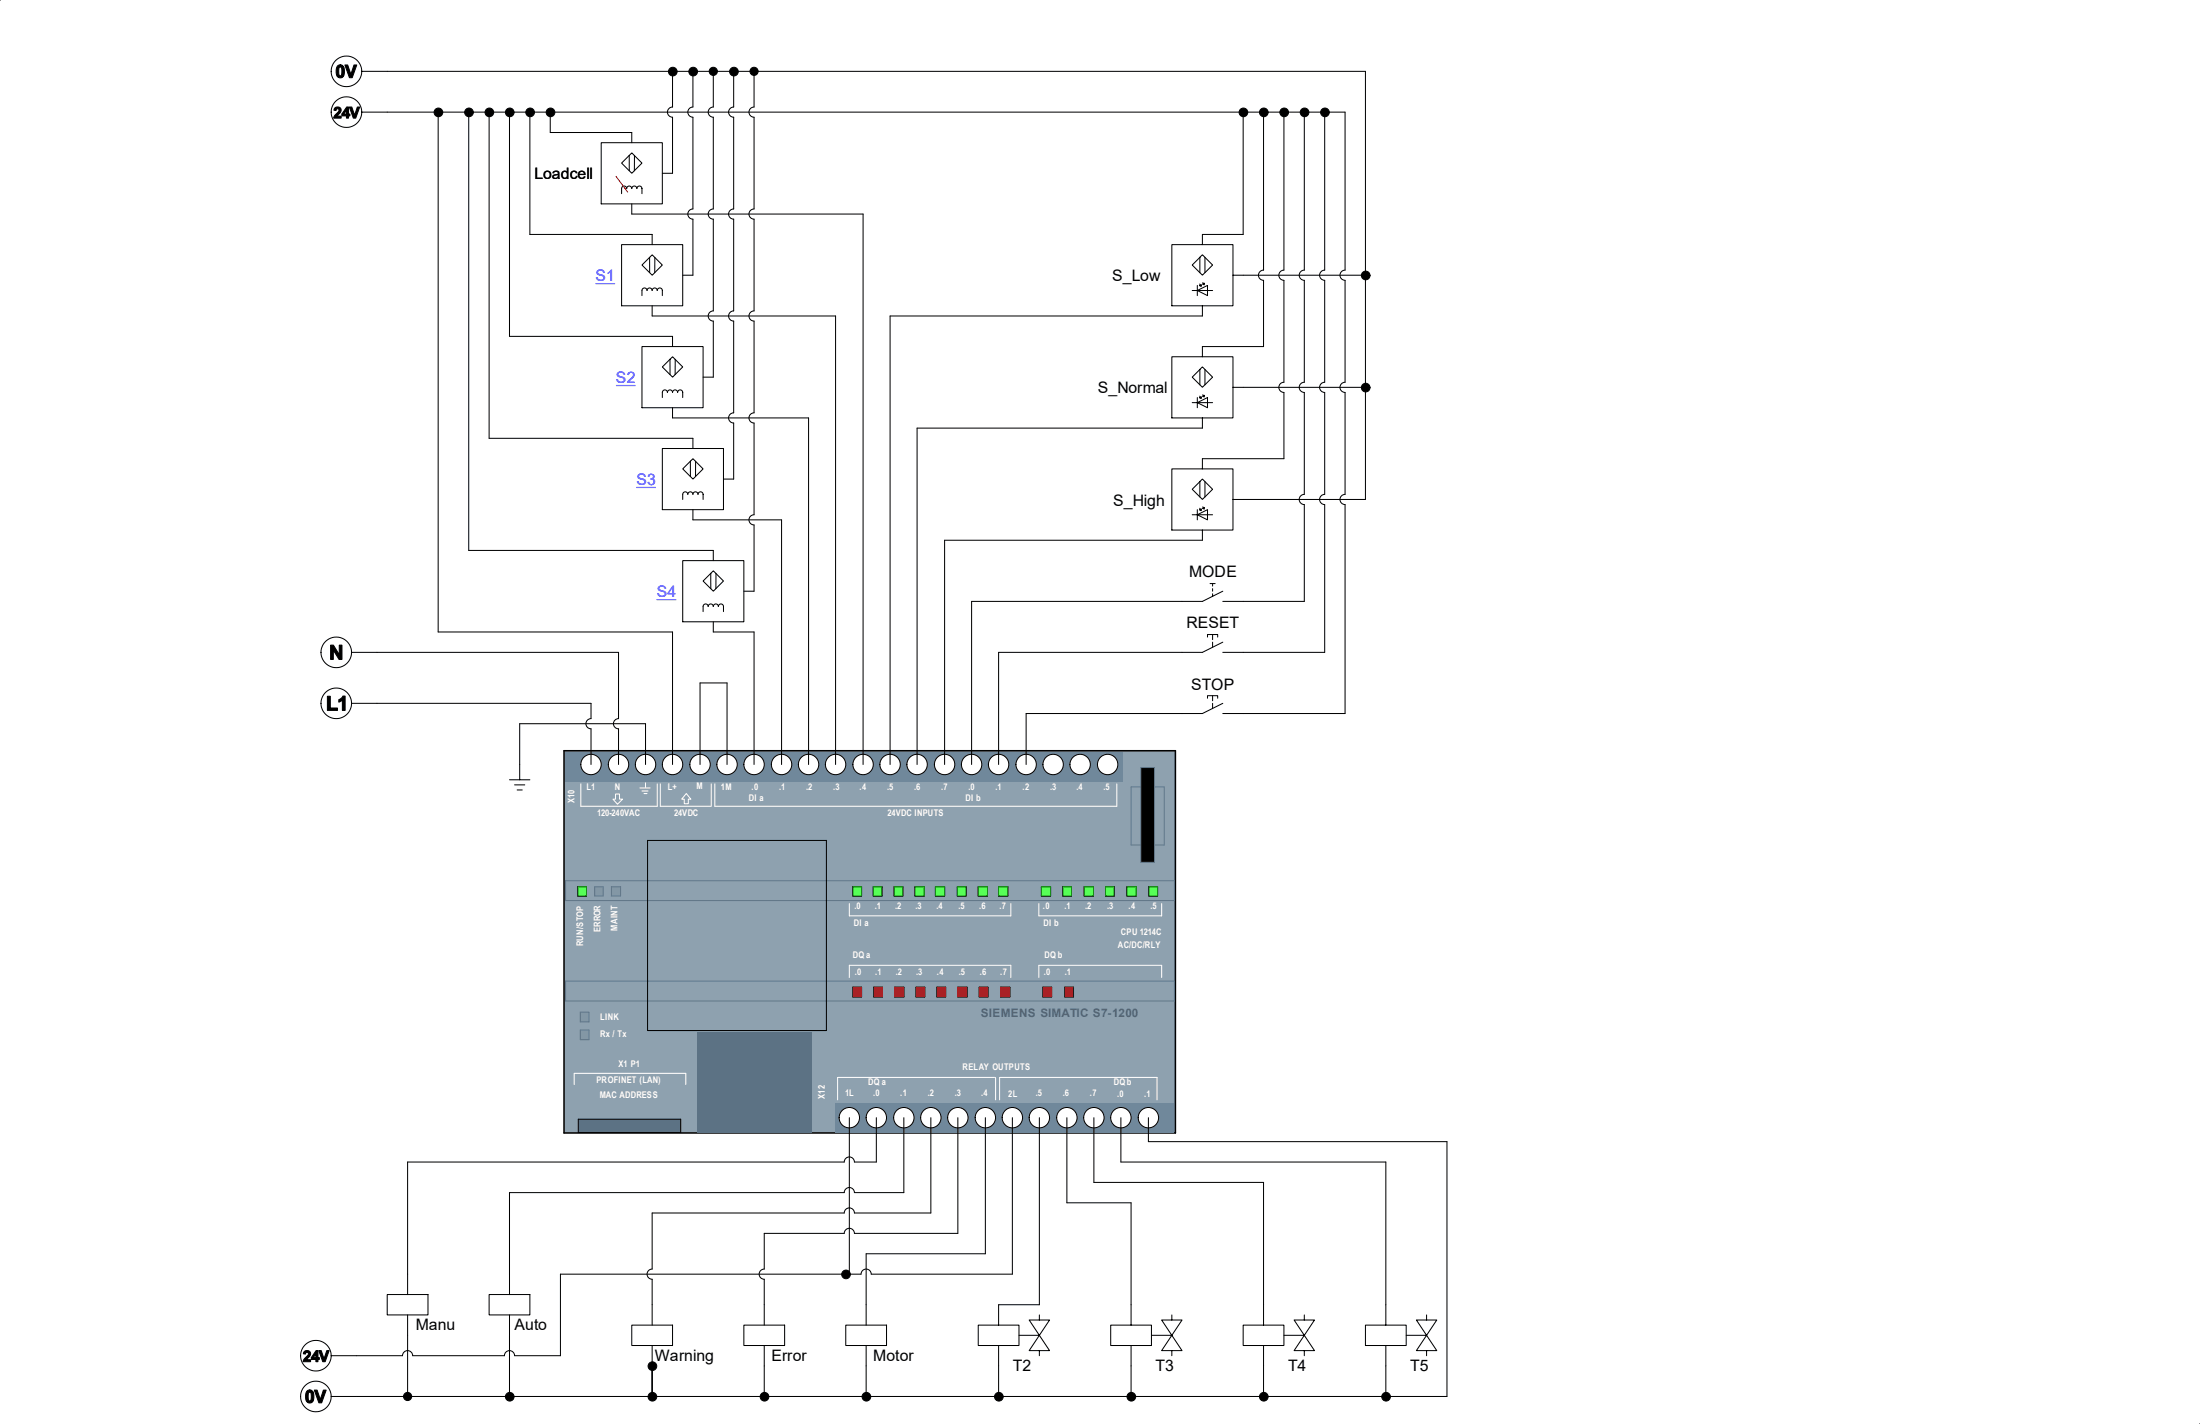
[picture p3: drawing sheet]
<svg xmlns="http://www.w3.org/2000/svg" width="432mm" height="279mm" viewBox="0 0 432 279" stroke-linecap="round" stroke-linejoin="round" font-family="sans-serif">
<path d="M0 0h.1M431.7 279.4h.1" fill="none" stroke="#000" stroke-width=".2"/>
<path d="M110.7 147.3h120v75h-120z" fill="#8ea1af"/>
<path d="M110.7 147.3h120v75h-120z" fill="none" stroke="#000" stroke-width=".3"/>
<path d="M164 216.5h66.4v5.7h-66.4z" fill="#70889b"/>
<path d="M111 172.8h119.5v3.9h-119.5zM111 192.5h119.5v3.9h-119.5z" fill="none" stroke="#607789" stroke-width=".2"/>
<path d="M209 193.7h1.7v1.9h-1.7z" fill="#640000"/>
<path d="M209 193.7h1.7v1.9h-1.7z" fill="none" stroke="#000" stroke-width=".2"/>
<path d="M204.7 193.7h1.7v1.9h-1.7z" fill="#640000"/>
<path d="M204.7 193.7h1.7v1.9h-1.7z" fill="none" stroke="#000" stroke-width=".2"/>
<path d="M196.4 193.7h1.8v1.9h-1.8z" fill="#640000"/>
<path d="M196.4 193.7h1.8v1.9h-1.8z" fill="none" stroke="#000" stroke-width=".2"/>
<path d="M192.2 193.7h1.7v1.9h-1.7z" fill="#640000"/>
<path d="M192.2 193.7h1.7v1.9h-1.7z" fill="none" stroke="#000" stroke-width=".2"/>
<path d="M188 193.7h1.8v1.9h-1.8z" fill="#640000"/>
<path d="M188 193.7h1.8v1.9h-1.8z" fill="none" stroke="#000" stroke-width=".2"/>
<path d="M183.9 193.7h1.7v1.9h-1.7z" fill="#640000"/>
<path d="M183.9 193.7h1.7v1.9h-1.7z" fill="none" stroke="#000" stroke-width=".2"/>
<path d="M179.8 193.7h1.7v1.9h-1.7z" fill="#640000"/>
<path d="M179.8 193.7h1.7v1.9h-1.7z" fill="none" stroke="#000" stroke-width=".2"/>
<path d="M175.6 193.7h1.8v1.9h-1.8z" fill="#640000"/>
<path d="M175.6 193.7h1.8v1.9h-1.8z" fill="none" stroke="#000" stroke-width=".2"/>
<path d="M171.5 193.7h1.7v1.9h-1.7z" fill="#640000"/>
<path d="M171.5 193.7h1.7v1.9h-1.7z" fill="none" stroke="#000" stroke-width=".2"/>
<path d="M167.4 193.7h1.7v1.9h-1.7z" fill="#640000"/>
<path d="M167.4 193.7h1.7v1.9h-1.7z" fill="none" stroke="#000" stroke-width=".2"/>
<path d="M111 147.6h109.4v5.7h-109.4z" fill="#70889b"/>
<g fill="#5c7284">
<path d="M136.8 202.4h22.4v19.8h-22.4z"/>
<path d="M113.5 219.6h20.1v2.6h-20.1z"/>
</g>
<path d="M113.5 219.6h20.1v2.6h-20.1z" fill="none" stroke="#000" stroke-width=".2"/>
<path d="M167.4 174h1.7v1.8h-1.7z" fill="#006400"/>
<path d="M167.4 174h1.7v1.8h-1.7z" fill="none" stroke="#000" stroke-width=".2"/>
<path d="M171.4 174h1.7v1.8h-1.7z" fill="#006400"/>
<path d="M171.4 174h1.7v1.8h-1.7z" fill="none" stroke="#000" stroke-width=".2"/>
<path d="M175.5 174h1.7v1.8h-1.7z" fill="#006400"/>
<path d="M175.5 174h1.7v1.8h-1.7z" fill="none" stroke="#000" stroke-width=".2"/>
<path d="M179.6 174h1.8v1.8h-1.8z" fill="#006400"/>
<path d="M179.6 174h1.8v1.8h-1.8z" fill="none" stroke="#000" stroke-width=".2"/>
<path d="M183.6 174h1.8v1.8h-1.8z" fill="#006400"/>
<path d="M183.6 174h1.8v1.8h-1.8z" fill="none" stroke="#000" stroke-width=".2"/>
<path d="M187.9 174h1.7v1.8h-1.7z" fill="#006400"/>
<path d="M187.9 174h1.7v1.8h-1.7z" fill="none" stroke="#000" stroke-width=".2"/>
<path d="M192 174h1.8v1.8h-1.8z" fill="#006400"/>
<path d="M192 174h1.8v1.8h-1.8z" fill="none" stroke="#000" stroke-width=".2"/>
<path d="M196 174h1.8v1.8h-1.8z" fill="#006400"/>
<path d="M196 174h1.8v1.8h-1.8z" fill="none" stroke="#000" stroke-width=".2"/>
<path d="M204.4 174h1.8v1.8h-1.8z" fill="#006400"/>
<path d="M204.4 174h1.8v1.8h-1.8z" fill="none" stroke="#000" stroke-width=".2"/>
<path d="M208.6 174h1.7v1.8h-1.7z" fill="#006400"/>
<path d="M208.6 174h1.7v1.8h-1.7z" fill="none" stroke="#000" stroke-width=".2"/>
<path d="M212.8 174h1.8v1.8h-1.8z" fill="#006400"/>
<path d="M212.8 174h1.8v1.8h-1.8z" fill="none" stroke="#000" stroke-width=".2"/>
<path d="M217 174h1.7v1.8h-1.7z" fill="#006400"/>
<path d="M217 174h1.7v1.8h-1.7z" fill="none" stroke="#000" stroke-width=".2"/>
<path d="M221.2 174h1.8v1.8h-1.8z" fill="#006400"/>
<path d="M221.2 174h1.8v1.8h-1.8z" fill="none" stroke="#000" stroke-width=".2"/>
<path d="M225.5 174h1.7v1.8h-1.7z" fill="#006400"/>
<path d="M225.5 174h1.7v1.8h-1.7z" fill="none" stroke="#000" stroke-width=".2"/>
<circle cx="116" cy="150" r="2" fill="#fff"/>
<circle cx="116" cy="150" r="2" fill="none" stroke="#000" stroke-width=".2"/>
<circle cx="121.4" cy="150" r="2" fill="#fff"/>
<circle cx="121.4" cy="150" r="2" fill="none" stroke="#000" stroke-width=".2"/>
<circle cx="126.7" cy="150" r="2" fill="#fff"/>
<circle cx="126.7" cy="150" r="2" fill="none" stroke="#000" stroke-width=".2"/>
<circle cx="132" cy="150" r="2" fill="#fff"/>
<circle cx="132" cy="150" r="2" fill="none" stroke="#000" stroke-width=".2"/>
<circle cx="137.4" cy="150" r="2" fill="#fff"/>
<circle cx="137.4" cy="150" r="2" fill="none" stroke="#000" stroke-width=".2"/>
<circle cx="142.7" cy="150" r="2" fill="#fff"/>
<circle cx="142.7" cy="150" r="2" fill="none" stroke="#000" stroke-width=".2"/>
<circle cx="148" cy="150" r="2" fill="#fff"/>
<circle cx="148" cy="150" r="2" fill="none" stroke="#000" stroke-width=".2"/>
<circle cx="153.4" cy="150" r="2" fill="#fff"/>
<path d="M151.4 150a2 2 0 0 0 2.8 1.8 2 2 0 0 0 .5-3.3 2 2 0 0 0-3.2 1l-.1 .5" fill="none" stroke="#000" stroke-width=".2"/>
<circle cx="158.7" cy="150" r="2" fill="#fff"/>
<circle cx="158.7" cy="150" r="2" fill="none" stroke="#000" stroke-width=".2"/>
<circle cx="164" cy="150" r="2" fill="#fff"/>
<circle cx="164" cy="150" r="2" fill="none" stroke="#000" stroke-width=".2"/>
<circle cx="169.4" cy="150" r="2" fill="#fff"/>
<circle cx="169.4" cy="150" r="2" fill="none" stroke="#000" stroke-width=".2"/>
<circle cx="174.7" cy="150" r="2" fill="#fff"/>
<circle cx="174.7" cy="150" r="2" fill="none" stroke="#000" stroke-width=".2"/>
<circle cx="180" cy="150" r="2" fill="#fff"/>
<circle cx="180" cy="150" r="2" fill="none" stroke="#000" stroke-width=".2"/>
<circle cx="185.4" cy="150" r="2" fill="#fff"/>
<circle cx="185.4" cy="150" r="2" fill="none" stroke="#000" stroke-width=".2"/>
<circle cx="190.7" cy="150" r="2" fill="#fff"/>
<circle cx="190.7" cy="150" r="2" fill="none" stroke="#000" stroke-width=".2"/>
<circle cx="196" cy="150" r="2" fill="#fff"/>
<circle cx="196" cy="150" r="2" fill="none" stroke="#000" stroke-width=".2"/>
<circle cx="201.4" cy="150" r="2" fill="#fff"/>
<circle cx="201.4" cy="150" r="2" fill="none" stroke="#000" stroke-width=".2"/>
<circle cx="206.7" cy="150" r="2" fill="#fff"/>
<circle cx="206.7" cy="150" r="2" fill="none" stroke="#000" stroke-width=".2"/>
<circle cx="212" cy="150" r="2" fill="#fff"/>
<circle cx="212" cy="150" r="2" fill="none" stroke="#000" stroke-width=".2"/>
<circle cx="217.4" cy="150" r="2" fill="#fff"/>
<g fill="none" stroke="#000" stroke-width=".2">
<path d="M127.1 164.9h35.1v37.3h-35.1z"/>
<circle cx="217.4" cy="150" r="2"/>
</g>
<path d="M114 153.8v4.4h15v-4.4M120.8 155.8h.8v1h.6l-1 1-.9-1h.5zM125.6 154.6h2M126 155.2h1.2M126.4 155.7h.6M126.7 153.6v.9M129.6 153.8v4.4h9.9M134.7 155.7l.9 1.1h-.5v.9h-.8v-.9h-.5zM139.6 153.8v4.4M140.3 153.8v4.4h78.9v-4.4M112.7 212.8v-2.2h21.9v2.2" fill="none" stroke="#fff" stroke-width=".2"/>
<path d="M222 154.4h6.5v11.4h-6.5zM223.9 150.6h2.7v18.6h-2.7z" fill="none" stroke="#607789" stroke-width=".2"/>
<path d="M223.9 150.6h2.7v18.6h-2.7z" fill="#000"/>
<path d="M167.4 174h1.7v1.8h-1.7z" fill="#57ff57"/>
<path d="M167.4 174h1.7v1.8h-1.7z" fill="none" stroke="#006400" stroke-width=".2"/>
<path d="M171.4 174h1.7v1.8h-1.7z" fill="#57ff57"/>
<path d="M171.4 174h1.7v1.8h-1.7z" fill="none" stroke="#006400" stroke-width=".2"/>
<path d="M175.5 174h1.7v1.8h-1.7z" fill="#57ff57"/>
<path d="M175.5 174h1.7v1.8h-1.7z" fill="none" stroke="#006400" stroke-width=".2"/>
<path d="M179.6 174h1.8v1.8h-1.8z" fill="#57ff57"/>
<path d="M179.6 174h1.8v1.8h-1.8z" fill="none" stroke="#006400" stroke-width=".2"/>
<path d="M183.6 174h1.8v1.8h-1.8z" fill="#57ff57"/>
<path d="M183.6 174h1.8v1.8h-1.8z" fill="none" stroke="#006400" stroke-width=".2"/>
<path d="M187.9 174h1.7v1.8h-1.7z" fill="#57ff57"/>
<path d="M187.9 174h1.7v1.8h-1.7z" fill="none" stroke="#006400" stroke-width=".2"/>
<path d="M192 174h1.8v1.8h-1.8z" fill="#57ff57"/>
<path d="M192 174h1.8v1.8h-1.8z" fill="none" stroke="#006400" stroke-width=".2"/>
<path d="M196 174h1.8v1.8h-1.8z" fill="#57ff57"/>
<path d="M196 174h1.8v1.8h-1.8z" fill="none" stroke="#006400" stroke-width=".2"/>
<path d="M204.4 174h1.8v1.8h-1.8z" fill="#57ff57"/>
<path d="M204.4 174h1.8v1.8h-1.8z" fill="none" stroke="#006400" stroke-width=".2"/>
<path d="M208.6 174h1.7v1.8h-1.7z" fill="#57ff57"/>
<path d="M208.6 174h1.7v1.8h-1.7z" fill="none" stroke="#006400" stroke-width=".2"/>
<path d="M212.8 174h1.8v1.8h-1.8z" fill="#57ff57"/>
<path d="M212.8 174h1.8v1.8h-1.8z" fill="none" stroke="#006400" stroke-width=".2"/>
<path d="M217 174h1.7v1.8h-1.7z" fill="#57ff57"/>
<path d="M217 174h1.7v1.8h-1.7z" fill="none" stroke="#006400" stroke-width=".2"/>
<path d="M221.2 174h1.8v1.8h-1.8z" fill="#57ff57"/>
<path d="M221.2 174h1.8v1.8h-1.8z" fill="none" stroke="#006400" stroke-width=".2"/>
<path d="M225.5 174h1.7v1.8h-1.7z" fill="#57ff57"/>
<path d="M225.5 174h1.7v1.8h-1.7z" fill="none" stroke="#006400" stroke-width=".2"/>
<path d="M167.4 193.7h1.7v1.9h-1.7z" fill="#ff1418"/>
<path d="M167.4 193.7h1.7v1.9h-1.7z" fill="none" stroke="#640000" stroke-width=".2"/>
<path d="M171.5 193.7h1.7v1.9h-1.7z" fill="#ff1418"/>
<path d="M171.5 193.7h1.7v1.9h-1.7z" fill="none" stroke="#640000" stroke-width=".2"/>
<path d="M175.6 193.7h1.8v1.9h-1.8z" fill="#ff1418"/>
<path d="M175.6 193.7h1.8v1.9h-1.8z" fill="none" stroke="#640000" stroke-width=".2"/>
<path d="M179.8 193.7h1.7v1.9h-1.7z" fill="#ff1418"/>
<path d="M179.8 193.7h1.7v1.9h-1.7z" fill="none" stroke="#640000" stroke-width=".2"/>
<path d="M183.9 193.7h1.7v1.9h-1.7z" fill="#ff1418"/>
<path d="M183.9 193.7h1.7v1.9h-1.7z" fill="none" stroke="#640000" stroke-width=".2"/>
<path d="M188 193.7h1.8v1.9h-1.8z" fill="#ff1418"/>
<path d="M188 193.7h1.8v1.9h-1.8z" fill="none" stroke="#640000" stroke-width=".2"/>
<path d="M192.2 193.7h1.7v1.9h-1.7z" fill="#ff1418"/>
<path d="M192.2 193.7h1.7v1.9h-1.7z" fill="none" stroke="#640000" stroke-width=".2"/>
<path d="M196.4 193.7h1.8v1.9h-1.8z" fill="#ff1418"/>
<path d="M196.4 193.7h1.8v1.9h-1.8z" fill="none" stroke="#640000" stroke-width=".2"/>
<path d="M204.7 193.7h1.7v1.9h-1.7z" fill="#ff1418"/>
<path d="M204.7 193.7h1.7v1.9h-1.7z" fill="none" stroke="#640000" stroke-width=".2"/>
<path d="M209 193.7h1.7v1.9h-1.7z" fill="#ff1418"/>
<path d="M209 193.7h1.7v1.9h-1.7z" fill="none" stroke="#640000" stroke-width=".2"/>
<circle cx="166.7" cy="219.3" r="2" fill="#fff"/>
<circle cx="166.7" cy="219.3" r="2" fill="none" stroke="#000" stroke-width=".2"/>
<circle cx="172" cy="219.3" r="2" fill="#fff"/>
<circle cx="172" cy="219.3" r="2" fill="none" stroke="#000" stroke-width=".2"/>
<circle cx="177.4" cy="219.3" r="2" fill="#fff"/>
<circle cx="177.4" cy="219.3" r="2" fill="none" stroke="#000" stroke-width=".2"/>
<circle cx="182.7" cy="219.3" r="2" fill="#fff"/>
<circle cx="182.7" cy="219.3" r="2" fill="none" stroke="#000" stroke-width=".2"/>
<circle cx="188" cy="219.3" r="2" fill="#fff"/>
<circle cx="188" cy="219.3" r="2" fill="none" stroke="#000" stroke-width=".2"/>
<circle cx="193.4" cy="219.3" r="2" fill="#fff"/>
<circle cx="193.4" cy="219.3" r="2" fill="none" stroke="#000" stroke-width=".2"/>
<circle cx="198.7" cy="219.3" r="2" fill="#fff"/>
<circle cx="198.7" cy="219.3" r="2" fill="none" stroke="#000" stroke-width=".2"/>
<circle cx="204" cy="219.3" r="2" fill="#fff"/>
<circle cx="204" cy="219.3" r="2" fill="none" stroke="#000" stroke-width=".2"/>
<circle cx="209.4" cy="219.3" r="2" fill="#fff"/>
<circle cx="209.4" cy="219.3" r="2" fill="none" stroke="#000" stroke-width=".2"/>
<circle cx="214.7" cy="219.3" r="2" fill="#fff"/>
<circle cx="214.7" cy="219.3" r="2" fill="none" stroke="#000" stroke-width=".2"/>
<circle cx="220" cy="219.3" r="2" fill="#fff"/>
<circle cx="220" cy="219.3" r="2" fill="none" stroke="#000" stroke-width=".2"/>
<circle cx="225.4" cy="219.3" r="2" fill="#fff"/>
<circle cx="225.4" cy="219.3" r="2" fill="none" stroke="#000" stroke-width=".2"/>
<path d="M166.7 177.3v2.4h31.7v-2.4M203.9 177.3v2.4h24.1v-2.4M166.7 191.8v-2.4h31.7v2.4M203.9 191.8v-2.4h24.1v2.4M195.2 211.4h-30.8v4.4M195.4 211.4v4.4M196.2 215.8v-4.4h30.9v4.4" fill="none" stroke="#fff" stroke-width=".2"/>
<path d="M113.4 174h1.7v1.8h-1.7z" fill="#006400"/>
<path d="M113.4 174h1.7v1.8h-1.7z" fill="none" stroke="#000" stroke-width=".2"/>
<path d="M113.4 174h1.7v1.8h-1.7z" fill="#57ff57"/>
<path d="M113.4 174h1.7v1.8h-1.7z" fill="none" stroke="#006400" stroke-width=".2"/>
<path d="M116.7 174h1.7v1.8h-1.7z" fill="#8095a5"/>
<path d="M116.7 174h1.7v1.8h-1.7z" fill="none" stroke="#607789" stroke-width=".2"/>
<path d="M120 174h1.8v1.8h-1.8z" fill="#8095a5"/>
<path d="M120 174h1.8v1.8h-1.8z" fill="none" stroke="#607789" stroke-width=".2"/>
<path d="M113.9 198.6h1.7v1.9h-1.7z" fill="#8095a5"/>
<path d="M113.9 198.6h1.7v1.9h-1.7z" fill="none" stroke="#607789" stroke-width=".2"/>
<path d="M113.9 202.1h1.7v1.9h-1.7z" fill="#8095a5"/>
<path d="M113.9 202.1h1.7v1.9h-1.7z" fill="none" stroke="#607789" stroke-width=".2"/>
<g fill="none" stroke="#000" stroke-width=".2">
<path d="M71 14h197v84h-26M132 14v7a1 1 0 0 0-1 1 1 1 0 0 0 1 1v11h-2M136 14v7a1 1 0 0 0-1 1 1 1 0 0 0 1 1v18a1 1 0 0 0-1 1 1 1 0 0 0 1 1v11h-2M140 14v7a1 1 0 0 0-1 1 1 1 0 0 0 1 1v18a1 1 0 0 0-1 1 1 1 0 0 0 1 1v18a1 1 0 0 0-1 1 1 1 0 0 0 1 1v11h-2M144 14v7a1 1 0 0 0-1 1 1 1 0 0 0 1 1v18a1 1 0 0 0-1 1 1 1 0 0 0 1 1v18a1 1 0 0 0-1 1 1 1 0 0 0 1 1v18a1 1 0 0 0-1 1 1 1 0 0 0 1 1v11h-2M148 14v7a1 1 0 0 0-1 1 1 1 0 0 0 1 1v18a1 1 0 0 0-1 1 1 1 0 0 0 1 1v18a1 1 0 0 0-1 1 1 1 0 0 0 1 1v18a1 1 0 0 0-1 1 1 1 0 0 0 1 1v18a1 1 0 0 0-1 1 1 1 0 0 0 1 1v13h-2M71 22h193v31a1 1 0 0 0-1 1 1 1 0 0 0 1 1v20a1 1 0 0 0-1 1 1 1 0 0 0 1 1v20a1 1 0 0 0-1 1 1 1 0 0 0 1 1v41h-24M86 22v102h46v26M92 22v86h48v2M96 22v64h40v2M100 22v44h32v2M104 22v24h24v2"/>
<path d="M108 22v4h16v2M118 28h12v12h-12zM122 38v-1.1l.4-.4 .4 .1 .2 .4 .1-.3 .3-.2 .4 .1 .2 .4 .1-.3 .2-.2 .5 .1 .2 .4 .2-.4 .4-.1 .4 .4v1.1M123.5 30.5l.5-.5 .5 .5v3l-.5 .5-.5-.5zM123.5 30.5l-1.5 1.5 1.5 1.5M124.5 30.5l1.5 1.5-1.5 1.5M244 22v24h-8v2M248 22v31a1 1 0 0 0-1 1 1 1 0 0 0 1 1v13h-12v2M252 22v31a1 1 0 0 0-1 1 1 1 0 0 0 1 1v20a1 1 0 0 0-1 1 1 1 0 0 0 1 1v13h-16v2M256 22v31a1 1 0 0 0-1 1 1 1 0 0 0 1 1v20a1 1 0 0 0-1 1 1 1 0 0 0 1 1v20a1 1 0 0 0-1 1 1 1 0 0 0 1 1v19h-16M260 22v31a1 1 0 0 0-1 1 1 1 0 0 0 1 1v20a1 1 0 0 0-1 1 1 1 0 0 0 1 1v20a1 1 0 0 0-1 1 1 1 0 0 0 1 1v29h-20M122 48h12v12h-12z"/>
<path d="M124 40v2h45.4v108M126 58v-1.1l.4-.4 .4 .1 .2 .4 .1-.3 .3-.2 .4 .1 .2 .4 .1-.3 .2-.2 .5 .1 .2 .4 .2-.4 .4-.1 .4 .4v1.1M127.5 50.5l.5-.5 .5 .5v3l-.5 .5-.5-.5zM127.5 50.5l-1.5 1.5 1.5 1.5M128.5 50.5l1.5 1.5-1.5 1.5M230 48h12v12h-12zM234 57h4M235 57l2-1v2zM235 56v2M235.5 55.7l.1 .3M235.5 50.5l-1.5 1.5 1.5 1.5M235.5 50.5l.5-.5 .5 .5v3l-.5 .5-.5-.5z"/>
<path d="M236.1 55.4l.1 .3M236.5 50.5l1.5 1.5-1.5 1.5M268 54h-26M126 68h12v12h-12zM128 60v2h36v88M130 78v-1.1l.4-.4 .4 .1 .2 .4 .1-.3 .3-.2 .4 .1 .2 .4 .1-.3 .2-.2 .5 .1 .2 .4 .2-.4 .4-.1 .4 .4v1.1M131.5 70.5l.5-.5 .5 .5v3l-.5 .5-.5-.5zM131.5 70.5l-1.5 1.5 1.5 1.5M132.5 70.5l1.5 1.5-1.5 1.5M230 70h12v12h-12zM234 79h4M235 79l2-1v2z"/>
<path d="M235 78v2M235.5 77.7l.1 .3M235.5 72.5l-1.5 1.5 1.5 1.5M235.5 72.5l.5-.5 .5 .5v3l-.5 .5-.5-.5zM236 60v2h-61.3v88M236.1 77.4l.1 .3M236.5 72.5l1.5 1.5-1.5 1.5M242 76h26M130 88h12v12h-12zM132 80v2h26.7v68M134 98v-1.1l.4-.4 .4 .1 .2 .4 .1-.3 .3-.2 .4 .1 .2 .4 .1-.3 .2-.2 .5 .1 .2 .4 .2-.4 .4-.1 .4 .4v1.1M135.5 90.5l.5-.5 .5 .5v3l-.5 .5-.5-.5z"/>
<path d="M135.5 90.5l-1.5 1.5 1.5 1.5M136.5 90.5l1.5 1.5-1.5 1.5M230 92h12v12h-12zM235.5 99.7l.1 .3M235.5 94.5l-1.5 1.5 1.5 1.5M235.5 94.5l.5-.5 .5 .5v3l-.5 .5-.5-.5zM236 82v2h-56v66M236.1 99.4l.1 .3M236.5 94.5l1.5 1.5-1.5 1.5M134 110h12v12h-12zM136 100v2h17.4v48M139.5 112.5l.5-.5 .5 .5v3l-.5 .5-.5-.5z"/>
<path d="M139.5 112.5l-1.5 1.5 1.5 1.5M140.5 112.5l1.5 1.5-1.5 1.5M234 101h4M235 101l2-1v2zM235 100v2M236 104v2h-50.6v44M237.5 114.5h1M238 114.5v.5M238 115.5v.5M238 116.5v.5M240 116l-4 2h-45.3v32M69 128h52.4v13a1 1 0 0 0-1 1 1 1 0 0 0 1 1v7"/>
<path d="M69 138h47v3a1 1 0 0 0-1 1 1 1 0 0 0 1 1v7M138 120v-1.1l.4-.4 .4 .1 .2 .4 .1-.3 .3-.2 .4 .1 .2 .4 .1-.3 .2-.2 .5 .1 .2 .4 .2-.4 .4-.1 .4 .4v1.1M140 122v2h8v26M237 125v-.5h2v.5M237 137v-.5h2v.5M238 124.5v1M238 126v1M238 136.5v1M238 138v1M240 126l-4 2h-40v22M240 138l-4 2h-34.6v10M100 153h4"/>
<path d="M101 154h2M101.5 155h1M126.7 150v-8h-24.7v11M137.4 150v-16h5.3v16M166.7 219.3v30.7M172 219.3v8.7h-4.3a1 1 0 0 0-1-1 1 1 0 0 0-1 1h-85.7v26M177.4 219.3v14.7h-9.7a1 1 0 0 0-1-1 1 1 0 0 0-1 1h-65.7v20M182.7 219.3v18.7h-15a1 1 0 0 0-1-1 1 1 0 0 0-1 1h-37.7v11a1 1 0 0 0-1 1 1 1 0 0 0 1 1v9M188 219.3v22.7h-20.3a1 1 0 0 0-1-1 1 1 0 0 0-1 1h-15.7v7a1 1 0 0 0-1 1 1 1 0 0 0 1 1v9M193.4 219.3v26.7h-23.4v14M198.7 219.3v30.7h-27.7a1 1 0 0 0-1-1 1 1 0 0 0-1 1h-59v16h-9a1 1 0 0 0-1-1 1 1 0 0 0-1 1h-18a1 1 0 0 0-1-1 1 1 0 0 0-1 1h-14M204 219.3v36.7h-8v4h-4v4h8v-4h-4"/>
<path d="M209.4 219.3v16.7h12.6v24h-4v4h8v-4h-4M214.7 219.3v12.7h33.3v28h-4v4h8v-4h-4M220 219.3v8.7h52v32h-4v4h8v-4h-4M225.4 219.3v4.7h58.6v50h-219M76 254h8v4h-8zM80 258v16M96 254h8v4h-8zM100 258v16M204 258v1M230 258v1M256 258v1M280 258v1"/>
<path d="M124 260h8v4h-8zM128 264v10M146 260h8v4h-8zM150 264v10M166 260h8v4h-8zM170 264v10M196 264v10M200 262h4l2 3h-4l4-6h-4l2 3M204 265v1M222 264v10M226 262h4l2 3h-4l4-6h-4l2 3M230 265v1"/>
<path d="M248 264v10M252 262h4l2 3h-4l4-6h-4l2 3M256 265v1M272 264v10M276 262h4l2 3h-4l4-6h-4l2 3M280 265v1"/>
<circle cx="68" cy="14" r="3"/>
<circle cx="68" cy="22" r="3"/>
<circle cx="66" cy="138" r="3"/>
<circle cx="66" cy="128" r="3"/>
<circle cx="62" cy="274" r="3"/>
<circle cx="62" cy="266" r="3"/>
</g>
<g fill="#000" stroke="#000" stroke-width=".2">
<path d="M66.3 12.9l.5-.2v.4l.3 .3v1.2l-.2 .2-.2 .1-.2-.3v-.8v-.5l.3-.2v-.4l.5 .2 .2 .4v1.4l-.2 .4-.3 .1h-.6l-.3-.5-.1-1.2z" fill-rule="evenodd"/>
<path d="M67.7 12.7h.5l.7 1.9 .6-1.9h.5l-.9 2.5h-.5z" fill-rule="evenodd"/>
<path d="M65.7 21.1l.8-.1a.71 .71 0 0 1 .5 .6 .71 .71 0 0 1-.4 .7l-.5 .5h.9v.4h-1.5l.1-.5 .9-1v-.3l-.3-.1-.2 .1v.3l-.5-.1z" fill-rule="evenodd"/>
<path d="M67.1 22.4h1.6v.3h-.3v.5h-.4v-.5h-.9z" fill-rule="evenodd"/>
<path d="M68 21h.4v1.4h-.4v-.8l-.5 .8h-.4z" fill-rule="evenodd"/>
<path d="M68.6 21h.4l.6 1.6 .5-1.6h.5l-.8 2.2h-.5z" fill-rule="evenodd"/>
<path d="M235.4 56l.4-.1v.3z" fill-rule="evenodd"/>
<path d="M236 55.7l.4-.1-.1 .3z" fill-rule="evenodd"/>
<path d="M235.4 78l.4-.1v.3z" fill-rule="evenodd"/>
<path d="M236 77.7l.4-.1-.1 .3z" fill-rule="evenodd"/>
<path d="M236 99.7l.4-.1-.1 .3z" fill-rule="evenodd"/>
<path d="M235.4 100l.4-.1v.3z" fill-rule="evenodd"/>
<path d="M64.3 136.6h.5v2.3h1.4v.5h-1.9z" fill-rule="evenodd"/>
<path d="M64.9 126.6h.5l1.2 1.9v-1.9h.5v2.8h-.6l-1.1-1.8v1.8h-.5z" fill-rule="evenodd"/>
<path d="M66.5 137.3l.5-.3 .3-.4h.4v2.8h-.5v-2l-.7 .4z" fill-rule="evenodd"/>
<path d="M59.7 265.1l.8-.1a.71 .71 0 0 1 .5 .6 .71 .71 0 0 1-.4 .7l-.5 .5h.9v.4h-1.5l.1-.5 .9-1v-.3l-.3-.1-.2 .1v.3l-.5-.1z" fill-rule="evenodd"/>
<path d="M60.3 272.9l.5-.2v.4l.3 .3v1.2l-.2 .2-.2 .1-.2-.3v-.8v-.5l.3-.2v-.4l.5 .2 .2 .4v1.4l-.2 .4-.3 .1h-.6l-.3-.5-.1-1.2z" fill-rule="evenodd"/>
<path d="M61.1 266.4h1.6v.3h-.3v.5h-.4v-.5h-.9z" fill-rule="evenodd"/>
<path d="M61.7 272.7h.5l.7 1.9 .6-1.9h.5l-.9 2.5h-.5z" fill-rule="evenodd"/>
<path d="M62 265h.4v1.4h-.4v-.8l-.5 .8h-.4z" fill-rule="evenodd"/>
<path d="M62.6 265h.4l.6 1.6 .5-1.6h.5l-.8 2.2h-.5z" fill-rule="evenodd"/>
<circle cx="132.1" cy="14.1" r=".85"/>
<circle cx="136.1" cy="14.1" r=".85"/>
<circle cx="140" cy="14" r=".8"/>
<circle cx="144.1" cy="14.1" r=".85"/>
<circle cx="148" cy="14" r=".8"/>
<circle cx="86.1" cy="22.1" r=".85"/>
<circle cx="92.1" cy="22.1" r=".85"/>
<circle cx="96.1" cy="22.1" r=".85"/>
<circle cx="100.1" cy="22.1" r=".85"/>
<circle cx="104.1" cy="22.1" r=".85"/>
<circle cx="108.1" cy="22.1" r=".85"/>
<circle cx="244.1" cy="22.1" r=".85"/>
<circle cx="248.1" cy="22.1" r=".85"/>
<circle cx="252.1" cy="22.1" r=".85"/>
<circle cx="256.1" cy="22.1" r=".85"/>
<circle cx="260.1" cy="22.1" r=".85"/>
<circle cx="268.1" cy="54" r=".85"/>
<circle cx="268.1" cy="76.1" r=".85"/>
<circle cx="166.1" cy="250.1" r=".85"/>
<circle cx="80" cy="274" r=".8"/>
<circle cx="100.1" cy="274.1" r=".85"/>
<circle cx="128.1" cy="274.1" r=".85"/>
<circle cx="128.1" cy="268.1" r=".85"/>
<circle cx="150.1" cy="274.1" r=".85"/>
<circle cx="170.1" cy="274.1" r=".85"/>
<circle cx="196.1" cy="274.1" r=".85"/>
<circle cx="222.1" cy="274.1" r=".85"/>
<circle cx="248.1" cy="274.1" r=".85"/>
<circle cx="272.1" cy="274.1" r=".85"/>
</g>
<path d="M120.9 34.6l2.3 3.1" fill="none" stroke="#f00" stroke-width=".2"/>
<path d="M116.9 55.6h3.8M120.9 75.6h3.8M124.9 95.6h3.8M128.9 117.6h3.8" fill="none" stroke="#00f" stroke-width=".23"/>
<g font-size="3.1">
<text x="104.9" y="35.2">Loadcell</text>
<text x="218.3" y="55.2">S_Low</text>
<text x="215.5" y="77.2">S_Normal</text>
<text x="218.5" y="99.2">S_High</text>
<text x="233.4" y="113.3">MODE</text>
<text x="232.9" y="123.3">RESET</text>
<text x="233.8" y="135.3">STOP</text>
<text x="81.6" y="261">Manu</text>
<text x="101" y="261">Auto</text>
<text x="128.5" y="267">Warning</text>
<text x="151.4" y="267">Error</text>
<text x="171.4" y="267">Motor</text>
<text x="198.8" y="269">T2</text>
<text x="226.8" y="269">T3</text>
<text x="252.8" y="269">T4</text>
<text x="276.8" y="269">T5</text>
</g>
<g font-size="3.1" fill="#00f">
<text x="116.9" y="55.2">S1</text>
<text x="120.9" y="75.2">S2</text>
<text x="124.9" y="95.2">S3</text>
<text x="128.9" y="117.2">S4</text>
</g>
<text font-size="2.3" fill="#526575" x="192.5" y="199.5">SIEMENS SIMATIC S7-1200</text>
<g font-size="1.8" fill="#fff">
<text x="115.1" y="155">L1</text>
<text x="120.7" y="155">N</text>
<text x="131.1" y="155">L+</text>
<text x="136.7" y="154.9">M</text>
<text x="141.5" y="155">1M</text>
<text x="147.5" y="155">.0</text>
<text x="152.9" y="155">.1</text>
<text x="158.2" y="155">.2</text>
<text x="163.5" y="155">.3</text>
<text x="168.7" y="155">.4</text>
<text x="174.1" y="155">.5</text>
<text x="179.4" y="155">.6</text>
<text x="184.7" y="155">.7</text>
<text x="190.1" y="155.1">.0</text>
<text x="195.4" y="155.1">.1</text>
<text x="200.7" y="155.1">.2</text>
<text x="206.1" y="155.1">.3</text>
<text x="211.3" y="155.1">.4</text>
<text x="216.6" y="155.1">.5</text>
<text x="112.8" y="157.6" transform="rotate(-90 112.8 157.6)">X10</text>
<text x="117.2" y="160.1">120-240VAC</text>
<text x="132.3" y="160.2">24VDC</text>
<text x="147" y="157.1">DI a</text>
<text x="174.2" y="160.2">24VDC INPUTS</text>
<text x="189.5" y="157.1">DI b</text>
<text x="167.7" y="178.3">.0</text>
<text x="171.7" y="178.3">.1</text>
<text x="175.7" y="178.3">.2</text>
<text x="179.7" y="178.3">.3</text>
<text x="183.8" y="178.3">.4</text>
<text x="188.1" y="178.3">.5</text>
<text x="192.2" y="178.3">.6</text>
<text x="196.2" y="178.3">.7</text>
<text x="204.7" y="178.3">.0</text>
<text x="208.9" y="178.3">.1</text>
<text x="213" y="178.3">.2</text>
<text x="217.3" y="178.3">.3</text>
<text x="221.5" y="178.3">.4</text>
<text x="225.8" y="178.3">.5</text>
<text x="114.5" y="185.7" transform="rotate(-90 114.5 185.7)">RUN/STOP</text>
<text x="117.9" y="182.9" transform="rotate(-90 117.9 182.9)">ERROR</text>
<text x="121.2" y="182.6" transform="rotate(-90 121.2 182.6)">MAINT</text>
<text x="167.6" y="181.7">DI a</text>
<text x="204.8" y="181.7">DI b</text>
<text x="220" y="183.4">CPU 1214C</text>
<text x="167.4" y="187.9">DQ a</text>
<text x="167.8" y="191.4">.0</text>
<text x="171.8" y="191.4">.1</text>
<text x="175.8" y="191.4">.2</text>
<text x="179.8" y="191.4">.3</text>
<text x="183.9" y="191.4">.4</text>
<text x="188.2" y="191.4">.5</text>
<text x="192.3" y="191.4">.6</text>
<text x="196.3" y="191.4">.7</text>
<text x="204.9" y="191.4">.0</text>
<text x="205" y="187.9">DQ b</text>
<text x="209" y="191.4">.1</text>
<text x="219.4" y="186.1">AC/DC/RLY</text>
<text x="117.8" y="200.2">LINK</text>
<text x="117.8" y="203.4">Rx / Tx</text>
<text x="121.4" y="209.4">X1 P1</text>
<text x="188.9" y="209.9">RELAY OUTPUTS</text>
<text x="117.1" y="212.6">PROFINET (LAN)</text>
<text x="117.7" y="215.4">MAC ADDRESS</text>
<text x="161.9" y="215.6" transform="rotate(-90 161.9 215.6)">X12</text>
<text x="165.9" y="215">1L</text>
<text x="170.4" y="213">DQ a</text>
<text x="171.4" y="215.1">.0</text>
<text x="176.7" y="215.1">.1</text>
<text x="182.1" y="215.1">.2</text>
<text x="187.4" y="215.1">.3</text>
<text x="192.6" y="215.1">.4</text>
<text x="197.9" y="215.3">2L</text>
<text x="203.3" y="215.1">.5</text>
<text x="208.6" y="215.1">.6</text>
<text x="213.9" y="215.1">.7</text>
<text x="218.6" y="213">DQ b</text>
<text x="219.3" y="215.3">.0</text>
<text x="224.6" y="215.3">.1</text>
</g>
</svg>
